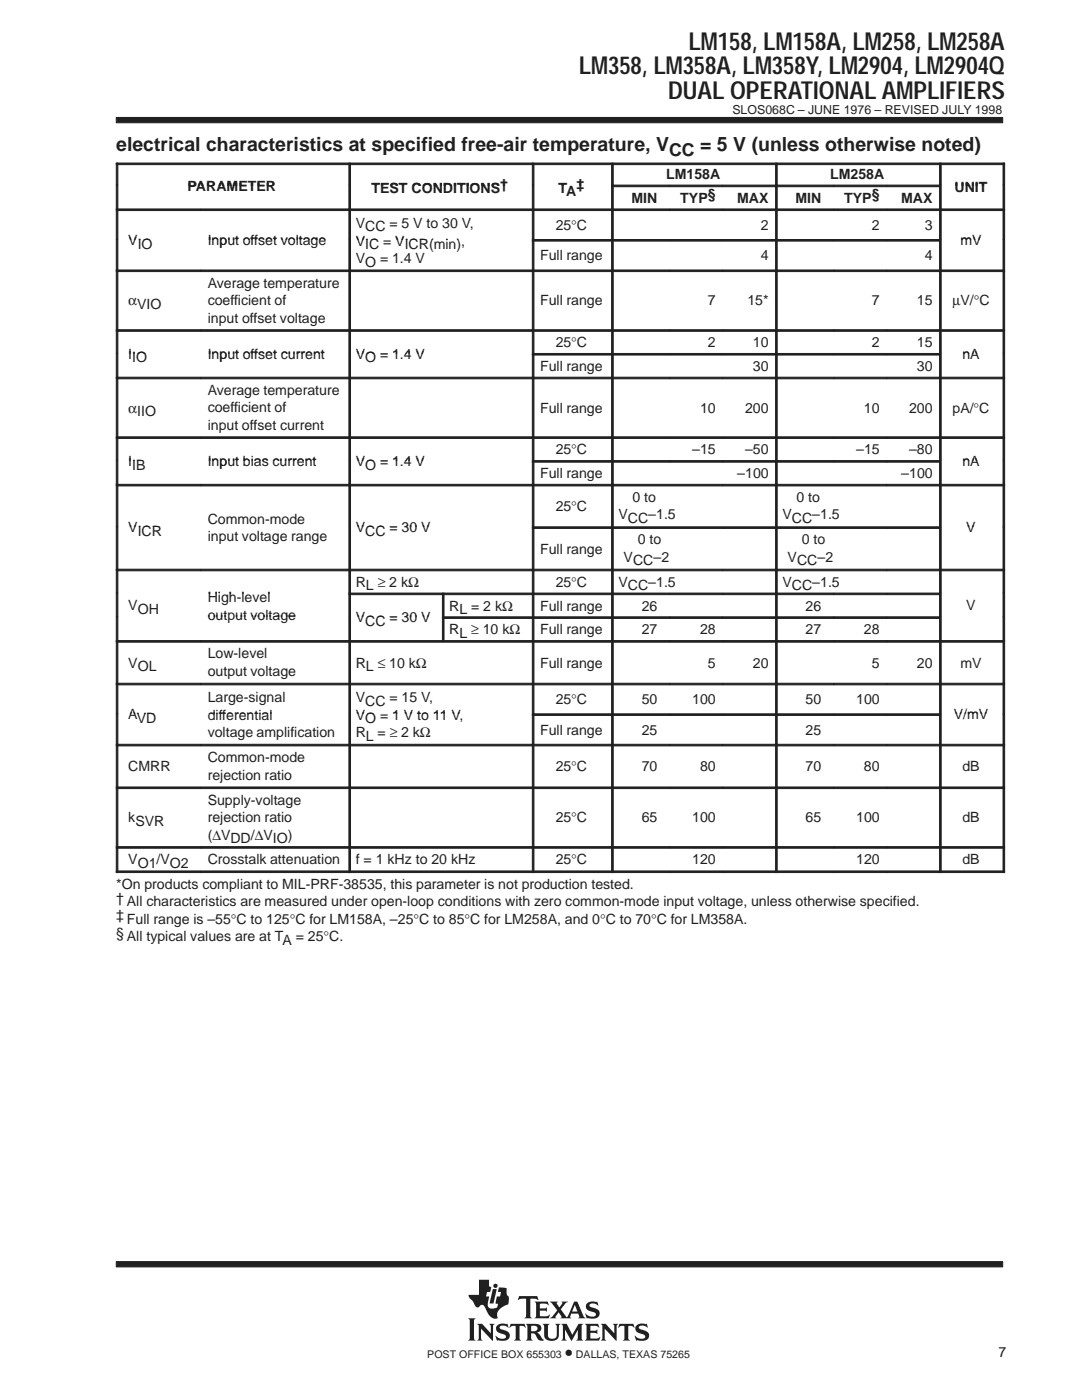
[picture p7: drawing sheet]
<svg xmlns="http://www.w3.org/2000/svg" width="216mm" height="279mm" viewBox="0 0 216 279" stroke-linecap="round" stroke-linejoin="round" font-family="sans-serif">
<g fill="#231f20" stroke="#231f20" stroke-width=".2">
<path d="M23.2 23.4h176.9v1.1h-176.9z" fill-rule="evenodd"/>
<path d="M23.2 251.8h176.9v1h-176.9z" fill-rule="evenodd"/>
</g>
<g fill="#231f20">
<path d="M98.3 257.3h.8l-.6 2.8h-.8z"/>
<path d="M104.9 264.2h1.9a.9 .9 0 0 1 1 .3 .9 .9 0 0 1 0 1.2l-.7 .2 .5 .4 .9 1.2a1.2 1.2 0 0 1-1.6-1l-.3-.4h-.6v1l.3 .4h-1.4l.3-.5v-2.3z" fill-rule="evenodd"/>
<path d="M109.7 259.8h1.6l-.2 .3 .5 .8 .6-.8-.1-.3h1.2l-.4 .2-1 1.3 1.2 1.6 1.5-3.1h.6l1.2 2.9 .4 .4-1.4-.1a.22 .22 0 0 0 .2-.1 .22 .22 0 0 0 0-.3l-.2-.4h-1.4l-.2 .7 .2 .2h-2.2l.2-.3-.5-.9-.7 .9 .2 .3h-1.3l.6-.4 .9-1.2z" fill-rule="evenodd"/>
<path d="M127.1 264.4l.8-.3 .9 .2 .2-.2 .3 .8-.1 .1a1.2 1.2 0 0 0-1.7-.1 1.47 1.47 0 0 0 1.3 .7 1.03 1.03 0 0 1 .7 1.2 1.03 1.03 0 0 1-1.2 .8l-1.1-.1-.2 .1-.4-1 .9 .5h.9a.45 .45 0 0 0 .4-.5 .45 .45 0 0 0-.6-.3l-.2-.1a1.11 1.11 0 0 1-1.2-1.5z" fill-rule="evenodd"/>
<path d="M123.6 264.2h2.8l.2 .8-.6-.4h-.5l-.1 .1v2.4l.3 .4h-1.4l.3-.4v-2.4l-.1-.1h-.5l-.7 .4z" fill-rule="evenodd"/>
<path d="M116.7 264.2h2.6l.2 .8-.6-.4-1.1 .1v.9h1.1l.3-.3v.9l-.4-.2h-1v1l1.3 .1 .7-.3-.3 .7h-2.8l.3-.4v-2.5z" fill-rule="evenodd"/>
<path d="M119.9 264.2h1l1.7 1.9v-1.5l-.3-.4h1l-.3 .4v3l-2.3-2.4v2l.3 .3h-1.1l.3-.4v-2.5z" fill-rule="evenodd"/>
<path d="M112 264.2h1.1l1.1 2.2 1.2-2.2h1l-.3 .4v2.6l.3 .3h-1.4l.3-.4v-1.7l-1.3 2.2-1.3-2.3v1.8l.4 .4h-1.1l.3-.5v-2.3z" fill-rule="evenodd"/>
<path d="M99.3 264.4l.7-.2 1.1 .1 .1-.2 .3 .8-.6-.3h-.8a.41 .41 0 0 0-.4 .4 .41 .41 0 0 0 .5 .4 1.29 1.29 0 0 1 1.5 1.4 1.08 1.08 0 0 1-1.2 .8l-1.1-.1-.2 .1-.4-1 .8 .5 .5 .1 .6-.1 .3-.3a.72 .72 0 0 0-.9-.6 .99 .99 0 0 1-1-.6 .99 .99 0 0 1 .2-1.2z" fill-rule="evenodd"/>
<path d="M101.9 264.2h2.8l.2 .8-.7-.4h-.4l-.1 .1v2.4l.3 .4h-1.4l.3-.4v-2.4l-.1-.1h-.5l-.7 .4z" fill-rule="evenodd"/>
<path d="M108.3 264.2h1.3l-.3 .4v2a.65 .65 0 0 0 .7 .6l.6-.1 .4-.4 .1-2-.3-.5h1l-.3 .4v1.8a1.54 1.54 0 0 1-2.4 .9l-.5-.6v-2.1z" fill-rule="evenodd"/>
<path d="M95.2 264.2h1l1.7 1.9v-1.5l-.3-.4h1.1l-.3 .4v3l-2.4-2.4v1.9l.3 .4h-1.1l.3-.5v-2.3z" fill-rule="evenodd"/>
<path d="M93.4 263.1h1.5l-.3 .4v3.6l.3 .4h-1.5l.3-.4v-3.6z" fill-rule="evenodd"/>
<path d="M103.6 258.7h3.6l.2 .8-.4-.3h-1.2v3.6l.3 .3h-1.4l.2-.2 .1-.3v-3.2l-.1-.2h-.8l-.7 .3z" fill-rule="evenodd"/>
<path d="M106.7 259.8h2.6l.1 .7-.5-.3-1.2 .1v.8h1.1l.3-.2v.9l-.4-.2h-1v1l.2 .1h1.2l.5-.4 .1 .1-.2 .7h-2.8l.3-.5v-2.3z" fill-rule="evenodd"/>
<path d="M117.1 260.2a2.09 2.09 0 0 1 1.9-.3l.2-.2 .1 .9a1.22 1.22 0 0 0-1.7-.1 .82 .82 0 0 0 .9 .5 1.06 1.06 0 0 1 1.2 1.1 1.06 1.06 0 0 1-1.2 1.1l-1.2-.2-.2 .2-.3-1 .8 .5 .8 .1a.46 .46 0 0 0 .5-.5 .46 .46 0 0 0-.5-.5h-.2a1.11 1.11 0 0 1-1.2-1.6z" fill-rule="evenodd"/>
<path d="M95.6 255.4h2v1.3l.4 .2-.2 .9h-.6l-.2 .9h.6l-.3 1.3 .1 .7a.9 .9 0 0 0 1.2 .4l.6-.2 .2-.7-.5-.1 .2-1.4h.7l.2-.9h-.7l.3-.9 1.5 .2v1.1l.2 .4 .2 .1v.7a.81 .81 0 0 1-.6 1.1 2.73 2.73 0 0 0-1.7 1.7l.1 .8-.1 .1a1.81 1.81 0 0 1-2.1-1.5l-.3-.6a.7 .7 0 0 0-.6-.6 .7 .7 0 0 0-.7 .5 1.12 1.12 0 0 1-1.1-1.1l-.7-.8-.2-.6h2.1z" fill-rule="evenodd"/>
<circle cx="98.9" cy="256.6" r=".43"/>
</g>
<g fill="#fff">
<path d="M114.7 260.4l.5 1.3h-1z"/>
<path d="M106 264.6h.6a.56 .56 0 0 1 .6 .5 .56 .56 0 0 1-.6 .6h-.6z" fill-rule="evenodd"/>
</g>
<g fill="#231f20" stroke="#231f20" stroke-width=".2">
<path d="M23.2 32.5h.3v4.4h-.3z" fill-rule="evenodd"/>
<path d="M23.2 32.5h46.4v.4h-46.4z" fill-rule="evenodd"/>
<path d="M69.6 32.5h.3v4.4h-.3z" fill-rule="evenodd"/>
<path d="M69.6 32.5h36.6v.4h-36.6z" fill-rule="evenodd"/>
<path d="M106.2 32.5h.3v4.4h-.3z" fill-rule="evenodd"/>
<path d="M106.2 32.5h15.8v.4h-15.8z" fill-rule="evenodd"/>
<path d="M122 32.5h.4v4.4h-.4z" fill-rule="evenodd"/>
<path d="M122 32.5h32.7v.4h-32.7z" fill-rule="evenodd"/>
<path d="M154.8 32.5h.3v4.4h-.3z" fill-rule="evenodd"/>
<path d="M154.8 32.5h32.7v.4h-32.7z" fill-rule="evenodd"/>
<path d="M187.5 32.5h.3v4.4h-.3z" fill-rule="evenodd"/>
<path d="M200.1 32.5h.4v4.4h-.4z" fill-rule="evenodd"/>
<path d="M187.5 32.5h13v.4h-13z" fill-rule="evenodd"/>
<path d="M23.2 36.9h.3v4.8h-.3z" fill-rule="evenodd"/>
<path d="M69.6 36.9h.3v4.8h-.3z" fill-rule="evenodd"/>
<path d="M106.2 36.9h.3v4.8h-.3z" fill-rule="evenodd"/>
<path d="M122 36.9h.4v4.8h-.4z" fill-rule="evenodd"/>
<path d="M122 36.9h11.6v.4h-11.6z" fill-rule="evenodd"/>
<path d="M133.6 36.9h10.6v.4h-10.6z" fill-rule="evenodd"/>
<path d="M144.2 36.9h10.5v.4h-10.5z" fill-rule="evenodd"/>
<path d="M154.8 36.9h.3v4.8h-.3z" fill-rule="evenodd"/>
<path d="M154.8 36.9h11.5v.4h-11.5z" fill-rule="evenodd"/>
<path d="M166.4 36.9h10.5v.4h-10.5z" fill-rule="evenodd"/>
<path d="M176.9 36.9h10.6v.4h-10.6z" fill-rule="evenodd"/>
<path d="M187.5 36.9h.3v4.8h-.3z" fill-rule="evenodd"/>
<path d="M200.1 36.9h.4v4.8h-.4z" fill-rule="evenodd"/>
<path d="M23.2 41.7h.3v6.1h-.3z" fill-rule="evenodd"/>
<path d="M23.2 41.7h16.9v.3h-16.9z" fill-rule="evenodd"/>
<path d="M40.1 41.7h29.5v.3h-29.5z" fill-rule="evenodd"/>
<path d="M69.6 41.7h.3v6.1h-.3z" fill-rule="evenodd"/>
<path d="M69.6 41.7h36.6v.3h-36.6z" fill-rule="evenodd"/>
<path d="M106.2 41.7h.3v6.1h-.3z" fill-rule="evenodd"/>
<path d="M106.2 41.7h15.8v.3h-15.8z" fill-rule="evenodd"/>
<path d="M122 41.7h.4v6.1h-.4z" fill-rule="evenodd"/>
<path d="M122 41.7h11.6v.3h-11.6z" fill-rule="evenodd"/>
<path d="M133.6 41.7h10.6v.3h-10.6z" fill-rule="evenodd"/>
<path d="M144.2 41.7h10.5v.3h-10.5z" fill-rule="evenodd"/>
<path d="M154.8 41.7h.3v6.1h-.3z" fill-rule="evenodd"/>
<path d="M154.8 41.7h11.5v.3h-11.5z" fill-rule="evenodd"/>
<path d="M166.4 41.7h10.5v.3h-10.5z" fill-rule="evenodd"/>
<path d="M176.9 41.7h10.6v.3h-10.6z" fill-rule="evenodd"/>
<path d="M187.5 41.7h.3v6.1h-.3z" fill-rule="evenodd"/>
<path d="M200.1 41.7h.4v6.1h-.4z" fill-rule="evenodd"/>
<path d="M187.5 41.7h13v.3h-13z" fill-rule="evenodd"/>
<path d="M23.2 47.8h.3v6.1h-.3z" fill-rule="evenodd"/>
<path d="M69.6 47.8h.3v6.1h-.3z" fill-rule="evenodd"/>
<path d="M106.2 47.8h.3v6.1h-.3z" fill-rule="evenodd"/>
<path d="M106.2 47.8h15.8v.3h-15.8z" fill-rule="evenodd"/>
<path d="M122 47.8h.4v6.1h-.4z" fill-rule="evenodd"/>
<path d="M122 47.8h11.6v.3h-11.6z" fill-rule="evenodd"/>
<path d="M133.6 47.8h10.6v.3h-10.6z" fill-rule="evenodd"/>
<path d="M144.2 47.8h10.5v.3h-10.5z" fill-rule="evenodd"/>
<path d="M154.8 47.8h.3v6.1h-.3z" fill-rule="evenodd"/>
<path d="M154.8 47.8h11.5v.3h-11.5z" fill-rule="evenodd"/>
<path d="M166.4 47.8h10.5v.3h-10.5z" fill-rule="evenodd"/>
<path d="M176.9 47.8h10.6v.3h-10.6z" fill-rule="evenodd"/>
<path d="M187.5 47.8h.3v6.1h-.3z" fill-rule="evenodd"/>
<path d="M200.1 47.8h.4v6.1h-.4z" fill-rule="evenodd"/>
<path d="M23.2 53.9h.3v11.9h-.3z" fill-rule="evenodd"/>
<path d="M23.2 53.9h16.9v.3h-16.9z" fill-rule="evenodd"/>
<path d="M40.1 53.9h29.5v.3h-29.5z" fill-rule="evenodd"/>
<path d="M69.6 53.9h.3v11.9h-.3z" fill-rule="evenodd"/>
<path d="M69.6 53.9h36.6v.3h-36.6z" fill-rule="evenodd"/>
<path d="M106.2 53.9h.3v11.9h-.3z" fill-rule="evenodd"/>
<path d="M106.2 53.9h15.8v.3h-15.8z" fill-rule="evenodd"/>
<path d="M122 53.9h.4v11.9h-.4z" fill-rule="evenodd"/>
<path d="M122 53.9h11.6v.3h-11.6z" fill-rule="evenodd"/>
<path d="M133.6 53.9h10.6v.3h-10.6z" fill-rule="evenodd"/>
<path d="M144.2 53.9h10.5v.3h-10.5z" fill-rule="evenodd"/>
<path d="M154.8 53.9h.3v11.9h-.3z" fill-rule="evenodd"/>
<path d="M154.8 53.9h11.5v.3h-11.5z" fill-rule="evenodd"/>
<path d="M166.4 53.9h10.5v.3h-10.5z" fill-rule="evenodd"/>
<path d="M176.9 53.9h10.6v.3h-10.6z" fill-rule="evenodd"/>
<path d="M187.5 53.9h.3v11.9h-.3z" fill-rule="evenodd"/>
<path d="M200.1 53.9h.4v11.9h-.4z" fill-rule="evenodd"/>
<path d="M187.5 53.9h13v.3h-13z" fill-rule="evenodd"/>
<path d="M23.2 65.8h.3v4.7h-.3z" fill-rule="evenodd"/>
<path d="M23.2 65.8h16.9v.3h-16.9z" fill-rule="evenodd"/>
<path d="M40.1 65.8h29.5v.3h-29.5z" fill-rule="evenodd"/>
<path d="M69.6 65.8h.3v4.7h-.3z" fill-rule="evenodd"/>
<path d="M69.6 65.8h36.6v.3h-36.6z" fill-rule="evenodd"/>
<path d="M106.2 65.8h.3v4.7h-.3z" fill-rule="evenodd"/>
<path d="M106.2 65.8h15.8v.3h-15.8z" fill-rule="evenodd"/>
<path d="M122 65.8h.4v4.7h-.4z" fill-rule="evenodd"/>
<path d="M122 65.8h11.6v.3h-11.6z" fill-rule="evenodd"/>
<path d="M133.6 65.8h10.6v.3h-10.6z" fill-rule="evenodd"/>
<path d="M144.2 65.8h10.5v.3h-10.5z" fill-rule="evenodd"/>
<path d="M154.8 65.8h.3v4.7h-.3z" fill-rule="evenodd"/>
<path d="M154.8 65.8h11.5v.3h-11.5z" fill-rule="evenodd"/>
<path d="M166.4 65.8h10.5v.3h-10.5z" fill-rule="evenodd"/>
<path d="M176.9 65.8h10.6v.3h-10.6z" fill-rule="evenodd"/>
<path d="M187.5 65.8h.3v4.7h-.3z" fill-rule="evenodd"/>
<path d="M200.1 65.8h.4v4.7h-.4z" fill-rule="evenodd"/>
<path d="M187.5 65.8h13v.3h-13z" fill-rule="evenodd"/>
<path d="M23.2 70.5h.3v4.8h-.3z" fill-rule="evenodd"/>
<path d="M69.6 70.5h.3v4.8h-.3z" fill-rule="evenodd"/>
<path d="M106.2 70.5h.3v4.8h-.3z" fill-rule="evenodd"/>
<path d="M106.2 70.5h15.8v.4h-15.8z" fill-rule="evenodd"/>
<path d="M122 70.5h.4v4.8h-.4z" fill-rule="evenodd"/>
<path d="M122 70.5h11.6v.4h-11.6z" fill-rule="evenodd"/>
<path d="M133.6 70.5h10.6v.4h-10.6z" fill-rule="evenodd"/>
<path d="M144.2 70.5h10.5v.4h-10.5z" fill-rule="evenodd"/>
<path d="M154.8 70.5h.3v4.8h-.3z" fill-rule="evenodd"/>
<path d="M154.8 70.5h11.5v.4h-11.5z" fill-rule="evenodd"/>
<path d="M166.4 70.5h10.5v.4h-10.5z" fill-rule="evenodd"/>
<path d="M176.9 70.5h10.6v.4h-10.6z" fill-rule="evenodd"/>
<path d="M187.5 70.5h.3v4.8h-.3z" fill-rule="evenodd"/>
<path d="M200.1 70.5h.4v4.8h-.4z" fill-rule="evenodd"/>
<path d="M23.2 75.3h.3v11.9h-.3z" fill-rule="evenodd"/>
<path d="M23.2 75.3h16.9v.3h-16.9z" fill-rule="evenodd"/>
<path d="M40.1 75.3h29.5v.3h-29.5z" fill-rule="evenodd"/>
<path d="M69.6 75.3h.3v11.9h-.3z" fill-rule="evenodd"/>
<path d="M69.6 75.3h36.6v.3h-36.6z" fill-rule="evenodd"/>
<path d="M106.2 75.3h.3v11.9h-.3z" fill-rule="evenodd"/>
<path d="M106.2 75.3h15.8v.3h-15.8z" fill-rule="evenodd"/>
<path d="M122 75.3h.4v11.9h-.4z" fill-rule="evenodd"/>
<path d="M122 75.3h11.6v.3h-11.6z" fill-rule="evenodd"/>
<path d="M133.6 75.3h10.6v.3h-10.6z" fill-rule="evenodd"/>
<path d="M144.2 75.3h10.5v.3h-10.5z" fill-rule="evenodd"/>
<path d="M154.8 75.3h.3v11.9h-.3z" fill-rule="evenodd"/>
<path d="M154.8 75.3h11.5v.3h-11.5z" fill-rule="evenodd"/>
<path d="M166.4 75.3h10.5v.3h-10.5z" fill-rule="evenodd"/>
<path d="M176.9 75.3h10.6v.3h-10.6z" fill-rule="evenodd"/>
<path d="M187.5 75.3h.3v11.9h-.3z" fill-rule="evenodd"/>
<path d="M200.1 75.3h.4v11.9h-.4z" fill-rule="evenodd"/>
<path d="M187.5 75.3h13v.3h-13z" fill-rule="evenodd"/>
<path d="M23.2 87.2h.3v4.7h-.3z" fill-rule="evenodd"/>
<path d="M23.2 87.2h16.9v.3h-16.9z" fill-rule="evenodd"/>
<path d="M40.1 87.2h29.5v.3h-29.5z" fill-rule="evenodd"/>
<path d="M69.6 87.2h.3v4.7h-.3z" fill-rule="evenodd"/>
<path d="M69.6 87.2h36.6v.3h-36.6z" fill-rule="evenodd"/>
<path d="M106.2 87.2h.3v4.7h-.3z" fill-rule="evenodd"/>
<path d="M106.2 87.2h15.8v.3h-15.8z" fill-rule="evenodd"/>
<path d="M122 87.2h.4v4.7h-.4z" fill-rule="evenodd"/>
<path d="M122 87.2h11.6v.3h-11.6z" fill-rule="evenodd"/>
<path d="M133.6 87.2h10.6v.3h-10.6z" fill-rule="evenodd"/>
<path d="M144.2 87.2h10.5v.3h-10.5z" fill-rule="evenodd"/>
<path d="M154.8 87.2h.3v4.7h-.3z" fill-rule="evenodd"/>
<path d="M154.8 87.2h11.5v.3h-11.5z" fill-rule="evenodd"/>
<path d="M166.4 87.2h10.5v.3h-10.5z" fill-rule="evenodd"/>
<path d="M176.9 87.2h10.6v.3h-10.6z" fill-rule="evenodd"/>
<path d="M187.5 87.2h.3v4.7h-.3z" fill-rule="evenodd"/>
<path d="M200.1 87.2h.4v4.7h-.4z" fill-rule="evenodd"/>
<path d="M187.5 87.2h13v.3h-13z" fill-rule="evenodd"/>
<path d="M23.2 91.9h.3v4.7h-.3z" fill-rule="evenodd"/>
<path d="M69.6 91.9h.3v4.7h-.3z" fill-rule="evenodd"/>
<path d="M106.2 91.9h.3v4.7h-.3z" fill-rule="evenodd"/>
<path d="M106.2 91.9h15.8v.3h-15.8z" fill-rule="evenodd"/>
<path d="M122 91.9h.4v4.7h-.4z" fill-rule="evenodd"/>
<path d="M122 91.9h11.6v.3h-11.6z" fill-rule="evenodd"/>
<path d="M133.6 91.9h10.6v.3h-10.6z" fill-rule="evenodd"/>
<path d="M144.2 91.9h10.5v.3h-10.5z" fill-rule="evenodd"/>
<path d="M154.8 91.9h.3v4.7h-.3z" fill-rule="evenodd"/>
<path d="M154.8 91.9h11.5v.3h-11.5z" fill-rule="evenodd"/>
<path d="M166.4 91.9h10.5v.3h-10.5z" fill-rule="evenodd"/>
<path d="M176.9 91.9h10.6v.3h-10.6z" fill-rule="evenodd"/>
<path d="M187.5 91.9h.3v4.7h-.3z" fill-rule="evenodd"/>
<path d="M200.1 91.9h.4v4.7h-.4z" fill-rule="evenodd"/>
<path d="M23.2 96.7h.3v8.4h-.3z" fill-rule="evenodd"/>
<path d="M23.2 96.7h16.9v.3h-16.9z" fill-rule="evenodd"/>
<path d="M40.1 96.7h29.5v.3h-29.5z" fill-rule="evenodd"/>
<path d="M69.6 96.7h.3v8.4h-.3z" fill-rule="evenodd"/>
<path d="M69.6 96.7h36.6v.3h-36.6z" fill-rule="evenodd"/>
<path d="M106.2 96.7h.3v8.4h-.3z" fill-rule="evenodd"/>
<path d="M106.2 96.7h15.8v.3h-15.8z" fill-rule="evenodd"/>
<path d="M122 96.7h.4v8.4h-.4z" fill-rule="evenodd"/>
<path d="M122 96.7h22.2v.3h-22.2z" fill-rule="evenodd"/>
<path d="M144.2 96.7h10.5v.3h-10.5z" fill-rule="evenodd"/>
<path d="M154.8 96.7h.3v8.4h-.3z" fill-rule="evenodd"/>
<path d="M154.8 96.7h22.1v.3h-22.1z" fill-rule="evenodd"/>
<path d="M176.9 96.7h10.6v.3h-10.6z" fill-rule="evenodd"/>
<path d="M187.5 96.7h.3v8.4h-.3z" fill-rule="evenodd"/>
<path d="M200.1 96.7h.4v8.4h-.4z" fill-rule="evenodd"/>
<path d="M187.5 96.7h13v.3h-13z" fill-rule="evenodd"/>
<path d="M23.2 105.1h.3v8.5h-.3z" fill-rule="evenodd"/>
<path d="M69.6 105.1h.3v8.5h-.3z" fill-rule="evenodd"/>
<path d="M106.2 105.1h.3v8.5h-.3z" fill-rule="evenodd"/>
<path d="M106.2 105.1h15.8v.4h-15.8z" fill-rule="evenodd"/>
<path d="M122 105.1h.4v8.5h-.4z" fill-rule="evenodd"/>
<path d="M122 105.1h22.2v.4h-22.2z" fill-rule="evenodd"/>
<path d="M144.2 105.1h10.5v.4h-10.5z" fill-rule="evenodd"/>
<path d="M154.8 105.1h.3v8.5h-.3z" fill-rule="evenodd"/>
<path d="M154.8 105.1h22.1v.4h-22.1z" fill-rule="evenodd"/>
<path d="M176.9 105.1h10.6v.4h-10.6z" fill-rule="evenodd"/>
<path d="M187.5 105.1h.3v8.5h-.3z" fill-rule="evenodd"/>
<path d="M200.1 105.1h.4v8.5h-.4z" fill-rule="evenodd"/>
<path d="M23.2 113.6h.3v4.7h-.3z" fill-rule="evenodd"/>
<path d="M23.2 113.6h16.9v.3h-16.9z" fill-rule="evenodd"/>
<path d="M40.1 113.6h29.5v.3h-29.5z" fill-rule="evenodd"/>
<path d="M69.6 113.6h.3v4.7h-.3z" fill-rule="evenodd"/>
<path d="M69.6 113.6h36.6v.3h-36.6z" fill-rule="evenodd"/>
<path d="M106.2 113.6h.3v4.7h-.3z" fill-rule="evenodd"/>
<path d="M106.2 113.6h15.8v.3h-15.8z" fill-rule="evenodd"/>
<path d="M122 113.6h.4v4.7h-.4z" fill-rule="evenodd"/>
<path d="M122 113.6h22.2v.3h-22.2z" fill-rule="evenodd"/>
<path d="M144.2 113.6h10.5v.3h-10.5z" fill-rule="evenodd"/>
<path d="M154.8 113.6h.3v4.7h-.3z" fill-rule="evenodd"/>
<path d="M154.8 113.6h22.1v.3h-22.1z" fill-rule="evenodd"/>
<path d="M176.9 113.6h10.6v.3h-10.6z" fill-rule="evenodd"/>
<path d="M187.5 113.6h.3v4.7h-.3z" fill-rule="evenodd"/>
<path d="M200.1 113.6h.4v4.7h-.4z" fill-rule="evenodd"/>
<path d="M187.5 113.6h13v.3h-13z" fill-rule="evenodd"/>
<path d="M23.2 118.4h.3v4.7h-.3z" fill-rule="evenodd"/>
<path d="M69.6 118.4h.3v4.7h-.3z" fill-rule="evenodd"/>
<path d="M69.6 118.4h18.7v.3h-18.7z" fill-rule="evenodd"/>
<path d="M88.3 118.4h.3v4.7h-.3z" fill-rule="evenodd"/>
<path d="M88.3 118.4h17.9v.3h-17.9z" fill-rule="evenodd"/>
<path d="M106.2 118.4h.3v4.7h-.3z" fill-rule="evenodd"/>
<path d="M106.2 118.4h15.8v.3h-15.8z" fill-rule="evenodd"/>
<path d="M122 118.4h.4v4.7h-.4z" fill-rule="evenodd"/>
<path d="M122 118.4h11.6v.3h-11.6z" fill-rule="evenodd"/>
<path d="M133.6 118.4h10.6v.3h-10.6z" fill-rule="evenodd"/>
<path d="M144.2 118.4h10.5v.3h-10.5z" fill-rule="evenodd"/>
<path d="M154.8 118.4h.3v4.7h-.3z" fill-rule="evenodd"/>
<path d="M154.8 118.4h11.5v.3h-11.5z" fill-rule="evenodd"/>
<path d="M166.4 118.4h10.5v.3h-10.5z" fill-rule="evenodd"/>
<path d="M176.9 118.4h10.6v.3h-10.6z" fill-rule="evenodd"/>
<path d="M187.5 118.4h.3v4.7h-.3z" fill-rule="evenodd"/>
<path d="M200.1 118.4h.4v4.7h-.4z" fill-rule="evenodd"/>
<path d="M23.2 123.1h.3v4.7h-.3z" fill-rule="evenodd"/>
<path d="M69.6 123.1h.3v4.7h-.3z" fill-rule="evenodd"/>
<path d="M88.3 123.1h.3v4.7h-.3z" fill-rule="evenodd"/>
<path d="M88.3 123.1h17.9v.3h-17.9z" fill-rule="evenodd"/>
<path d="M106.2 123.1h.3v4.7h-.3z" fill-rule="evenodd"/>
<path d="M106.2 123.1h15.8v.3h-15.8z" fill-rule="evenodd"/>
<path d="M122 123.1h.4v4.7h-.4z" fill-rule="evenodd"/>
<path d="M122 123.1h11.6v.3h-11.6z" fill-rule="evenodd"/>
<path d="M133.6 123.1h10.6v.3h-10.6z" fill-rule="evenodd"/>
<path d="M144.2 123.1h10.5v.3h-10.5z" fill-rule="evenodd"/>
<path d="M154.8 123.1h.3v4.7h-.3z" fill-rule="evenodd"/>
<path d="M154.8 123.1h11.5v.3h-11.5z" fill-rule="evenodd"/>
<path d="M166.4 123.1h10.5v.3h-10.5z" fill-rule="evenodd"/>
<path d="M176.9 123.1h10.6v.3h-10.6z" fill-rule="evenodd"/>
<path d="M187.5 123.1h.3v4.7h-.3z" fill-rule="evenodd"/>
<path d="M200.1 123.1h.4v4.7h-.4z" fill-rule="evenodd"/>
<path d="M23.2 127.8h.3v8.5h-.3z" fill-rule="evenodd"/>
<path d="M23.2 127.8h16.9v.4h-16.9z" fill-rule="evenodd"/>
<path d="M40.1 127.8h29.5v.4h-29.5z" fill-rule="evenodd"/>
<path d="M69.6 127.8h.3v8.5h-.3z" fill-rule="evenodd"/>
<path d="M69.6 127.8h36.6v.4h-36.6z" fill-rule="evenodd"/>
<path d="M106.2 127.8h.3v8.5h-.3z" fill-rule="evenodd"/>
<path d="M106.2 127.8h15.8v.4h-15.8z" fill-rule="evenodd"/>
<path d="M122 127.8h.4v8.5h-.4z" fill-rule="evenodd"/>
<path d="M122 127.8h11.6v.4h-11.6z" fill-rule="evenodd"/>
<path d="M133.6 127.8h10.6v.4h-10.6z" fill-rule="evenodd"/>
<path d="M144.2 127.8h10.5v.4h-10.5z" fill-rule="evenodd"/>
<path d="M154.8 127.8h.3v8.5h-.3z" fill-rule="evenodd"/>
<path d="M154.8 127.8h11.5v.4h-11.5z" fill-rule="evenodd"/>
<path d="M166.4 127.8h10.5v.4h-10.5z" fill-rule="evenodd"/>
<path d="M176.9 127.8h10.6v.4h-10.6z" fill-rule="evenodd"/>
<path d="M187.5 127.8h.3v8.5h-.3z" fill-rule="evenodd"/>
<path d="M200.1 127.8h.4v8.5h-.4z" fill-rule="evenodd"/>
<path d="M187.5 127.8h13v.4h-13z" fill-rule="evenodd"/>
<path d="M23.2 136.4h.3v6h-.3z" fill-rule="evenodd"/>
<path d="M23.2 136.4h16.9v.3h-16.9z" fill-rule="evenodd"/>
<path d="M40.1 136.4h29.5v.3h-29.5z" fill-rule="evenodd"/>
<path d="M69.6 136.4h.3v6h-.3z" fill-rule="evenodd"/>
<path d="M69.6 136.4h36.6v.3h-36.6z" fill-rule="evenodd"/>
<path d="M106.2 136.4h.3v6h-.3z" fill-rule="evenodd"/>
<path d="M106.2 136.4h15.8v.3h-15.8z" fill-rule="evenodd"/>
<path d="M122 136.4h.4v6h-.4z" fill-rule="evenodd"/>
<path d="M122 136.4h11.6v.3h-11.6z" fill-rule="evenodd"/>
<path d="M133.6 136.4h10.6v.3h-10.6z" fill-rule="evenodd"/>
<path d="M144.2 136.4h10.5v.3h-10.5z" fill-rule="evenodd"/>
<path d="M154.8 136.4h.3v6h-.3z" fill-rule="evenodd"/>
<path d="M154.8 136.4h11.5v.3h-11.5z" fill-rule="evenodd"/>
<path d="M166.4 136.4h10.5v.3h-10.5z" fill-rule="evenodd"/>
<path d="M176.9 136.4h10.6v.3h-10.6z" fill-rule="evenodd"/>
<path d="M187.5 136.4h.3v6h-.3z" fill-rule="evenodd"/>
<path d="M200.1 136.4h.4v6h-.4z" fill-rule="evenodd"/>
<path d="M187.5 136.4h13v.3h-13z" fill-rule="evenodd"/>
<path d="M23.2 142.5h.3v6h-.3z" fill-rule="evenodd"/>
<path d="M69.6 142.5h.3v6h-.3z" fill-rule="evenodd"/>
<path d="M106.2 142.5h.3v6h-.3z" fill-rule="evenodd"/>
<path d="M106.2 142.5h15.8v.3h-15.8z" fill-rule="evenodd"/>
<path d="M122 142.5h.4v6h-.4z" fill-rule="evenodd"/>
<path d="M122 142.5h11.6v.3h-11.6z" fill-rule="evenodd"/>
<path d="M133.6 142.5h10.6v.3h-10.6z" fill-rule="evenodd"/>
<path d="M144.2 142.5h10.5v.3h-10.5z" fill-rule="evenodd"/>
<path d="M154.8 142.5h.3v6h-.3z" fill-rule="evenodd"/>
<path d="M154.8 142.5h11.5v.3h-11.5z" fill-rule="evenodd"/>
<path d="M166.4 142.5h10.5v.3h-10.5z" fill-rule="evenodd"/>
<path d="M176.9 142.5h10.6v.3h-10.6z" fill-rule="evenodd"/>
<path d="M187.5 142.5h.3v6h-.3z" fill-rule="evenodd"/>
<path d="M200.1 142.5h.4v6h-.4z" fill-rule="evenodd"/>
<path d="M23.2 148.5h.3v8.5h-.3z" fill-rule="evenodd"/>
<path d="M23.2 148.5h16.9v.4h-16.9z" fill-rule="evenodd"/>
<path d="M40.1 148.5h29.5v.4h-29.5z" fill-rule="evenodd"/>
<path d="M69.6 148.5h.3v8.5h-.3z" fill-rule="evenodd"/>
<path d="M69.6 148.5h36.6v.4h-36.6z" fill-rule="evenodd"/>
<path d="M106.2 148.5h.3v8.5h-.3z" fill-rule="evenodd"/>
<path d="M106.2 148.5h15.8v.4h-15.8z" fill-rule="evenodd"/>
<path d="M122 148.5h.4v8.5h-.4z" fill-rule="evenodd"/>
<path d="M122 148.5h11.6v.4h-11.6z" fill-rule="evenodd"/>
<path d="M133.6 148.5h10.6v.4h-10.6z" fill-rule="evenodd"/>
<path d="M144.2 148.5h10.5v.4h-10.5z" fill-rule="evenodd"/>
<path d="M154.8 148.5h.3v8.5h-.3z" fill-rule="evenodd"/>
<path d="M154.8 148.5h11.5v.4h-11.5z" fill-rule="evenodd"/>
<path d="M166.4 148.5h10.5v.4h-10.5z" fill-rule="evenodd"/>
<path d="M176.9 148.5h10.6v.4h-10.6z" fill-rule="evenodd"/>
<path d="M187.5 148.5h.3v8.5h-.3z" fill-rule="evenodd"/>
<path d="M200.1 148.5h.4v8.5h-.4z" fill-rule="evenodd"/>
<path d="M187.5 148.5h13v.4h-13z" fill-rule="evenodd"/>
<path d="M23.2 157.1h.3v11.8h-.3z" fill-rule="evenodd"/>
<path d="M23.2 157.1h16.9v.3h-16.9z" fill-rule="evenodd"/>
<path d="M40.1 157.1h29.5v.3h-29.5z" fill-rule="evenodd"/>
<path d="M69.6 157.1h.3v11.8h-.3z" fill-rule="evenodd"/>
<path d="M69.6 157.1h36.6v.3h-36.6z" fill-rule="evenodd"/>
<path d="M106.2 157.1h.3v11.8h-.3z" fill-rule="evenodd"/>
<path d="M106.2 157.1h15.8v.3h-15.8z" fill-rule="evenodd"/>
<path d="M122 157.1h.4v11.8h-.4z" fill-rule="evenodd"/>
<path d="M122 157.1h11.6v.3h-11.6z" fill-rule="evenodd"/>
<path d="M133.6 157.1h10.6v.3h-10.6z" fill-rule="evenodd"/>
<path d="M144.2 157.1h10.5v.3h-10.5z" fill-rule="evenodd"/>
<path d="M154.8 157.1h.3v11.8h-.3z" fill-rule="evenodd"/>
<path d="M154.8 157.1h11.5v.3h-11.5z" fill-rule="evenodd"/>
<path d="M166.4 157.1h10.5v.3h-10.5z" fill-rule="evenodd"/>
<path d="M176.9 157.1h10.6v.3h-10.6z" fill-rule="evenodd"/>
<path d="M187.5 157.1h.3v11.8h-.3z" fill-rule="evenodd"/>
<path d="M200.1 157.1h.4v11.8h-.4z" fill-rule="evenodd"/>
<path d="M187.5 157.1h13v.3h-13z" fill-rule="evenodd"/>
<path d="M23.2 169h.3v5.1h-.3z" fill-rule="evenodd"/>
<path d="M23.2 169h16.9v.3h-16.9z" fill-rule="evenodd"/>
<path d="M23.2 173.8h16.9v.3h-16.9z" fill-rule="evenodd"/>
<path d="M40.1 169h29.5v.3h-29.5z" fill-rule="evenodd"/>
<path d="M40.1 173.8h29.5v.3h-29.5z" fill-rule="evenodd"/>
<path d="M69.6 169h.3v5.1h-.3z" fill-rule="evenodd"/>
<path d="M69.6 169h36.6v.3h-36.6z" fill-rule="evenodd"/>
<path d="M69.6 173.8h36.6v.3h-36.6z" fill-rule="evenodd"/>
<path d="M106.2 169h.3v5.1h-.3z" fill-rule="evenodd"/>
<path d="M106.2 169h15.8v.3h-15.8z" fill-rule="evenodd"/>
<path d="M106.2 173.8h15.8v.3h-15.8z" fill-rule="evenodd"/>
<path d="M122 169h.4v5.1h-.4z" fill-rule="evenodd"/>
<path d="M122 169h11.6v.3h-11.6z" fill-rule="evenodd"/>
<path d="M122 173.8h11.6v.3h-11.6z" fill-rule="evenodd"/>
<path d="M133.6 169h10.6v.3h-10.6z" fill-rule="evenodd"/>
<path d="M133.6 173.8h10.6v.3h-10.6z" fill-rule="evenodd"/>
<path d="M144.2 169h10.5v.3h-10.5z" fill-rule="evenodd"/>
<path d="M144.2 173.8h10.5v.3h-10.5z" fill-rule="evenodd"/>
<path d="M154.8 169h.3v5.1h-.3z" fill-rule="evenodd"/>
<path d="M154.8 169h11.5v.3h-11.5z" fill-rule="evenodd"/>
<path d="M154.8 173.8h11.5v.3h-11.5z" fill-rule="evenodd"/>
<path d="M166.4 169h10.5v.3h-10.5z" fill-rule="evenodd"/>
<path d="M166.4 173.8h10.5v.3h-10.5z" fill-rule="evenodd"/>
<path d="M176.9 169h10.6v.3h-10.6z" fill-rule="evenodd"/>
<path d="M176.9 173.8h10.6v.3h-10.6z" fill-rule="evenodd"/>
<path d="M187.5 169h.3v5.1h-.3z" fill-rule="evenodd"/>
<path d="M200.1 169h.4v5.1h-.4z" fill-rule="evenodd"/>
<path d="M187.5 169h13v.3h-13z" fill-rule="evenodd"/>
<path d="M187.5 173.8h13v.3h-13z" fill-rule="evenodd"/>
</g>
<g font-size="4.9" fill="#231f20">
<text x="137.4" y="9.9">LM158, LM158A, LM258, LM258A</text>
<text x="115.5" y="14.8">LM358, LM358A, LM358Y, LM2904, LM2904Q</text>
<text x="133.3" y="19.7">DUAL OPERATIONAL AMPLIFIERS</text>
</g>
<text font-size="3.9" fill="#231f20" x="23.2" y="30.2">electrical characteristics at specified free-air temperature, V</text>
<g font-size="3.5" fill="#231f20">
<text x="133.5" y="31.1">CC = 5 V (unless otherwise noted)</text>
<text x="112.7" y="271">•</text>
</g>
<g font-size="2.8" fill="#231f20">
<text x="132.9" y="35.7">LM158A</text>
<text x="165.6" y="35.7">LM258A</text>
<text x="37.4" y="38">PARAMETER</text>
<text x="74.1" y="38.5">TEST CONDITIONS†</text>
<text x="111.5" y="38.5">TA‡</text>
<text x="111.5" y="38.5">T ‡</text>
<text x="126" y="40.5">MIN</text>
<text x="135.7" y="40.5">TYP§</text>
<text x="147.1" y="40.5">MAX</text>
<text x="158.7" y="40.5">MIN</text>
<text x="168.5" y="40.5">TYP§</text>
<text x="179.8" y="40.5">MAX</text>
<text x="190.5" y="38.4">UNIT</text>
<text x="71" y="45.5">VCC = 5 V to 30 V,</text>
<text x="110.9" y="45.9">25°C</text>
<text x="151.8" y="45.9">2</text>
<text x="174" y="45.9">2</text>
<text x="184.5" y="45.9">3</text>
<text x="25.6" y="48.9">VIO</text>
<text x="41.4" y="48.9">Input offset voltage</text>
<text x="71" y="49">VIC</text>
<text x="71" y="49">VIC = VICR(</text>
<text x="71" y="52.5">VO = 1.4 V</text>
<text x="78.9" y="49">VICR(min)</text>
<text x="88.9" y="49.7">i ),</text>
<text x="107.8" y="52">Full range</text>
<text x="151.8" y="52">4</text>
<text x="184.5" y="52">4</text>
<text x="191.6" y="48.9">mV</text>
<text x="41.4" y="57.4">Average temperature</text>
<text x="25.6" y="60.9">αVIO</text>
<text x="41.4" y="60.9">coefficient of</text>
<text x="41.4" y="64.4">input offset voltage</text>
<text x="107.8" y="60.9">Full range</text>
<text x="141.2" y="60.9">7</text>
<text x="149.1" y="60.9">15*</text>
<text x="174" y="60.9">7</text>
<text x="183" y="60.9">15</text>
<text x="190" y="60.9">µV/°C</text>
<text x="25.6" y="71.6">IIO</text>
<text x="41.4" y="71.6">Input offset current</text>
<text x="71" y="71.6">VO = 1.4 V</text>
<text x="71" y="71.6">VO = 1 4 V</text>
<text x="110.9" y="69.3">25°C</text>
<text x="141.2" y="69.3">2</text>
<text x="150.2" y="69.3">10</text>
<text x="174" y="69.3">2</text>
<text x="183" y="69.3">15</text>
<text x="192" y="71.6">nA</text>
<text x="107.8" y="74">Full range</text>
<text x="150.2" y="74">30</text>
<text x="183" y="74">30</text>
<text x="25.6" y="82.3">αIIO</text>
<text x="41.4" y="78.8">Average temperature</text>
<text x="41.4" y="82.3">coefficient of</text>
<text x="107.8" y="82.3">Full range</text>
<text x="139.7" y="82.3">10</text>
<text x="148.7" y="82.3">200</text>
<text x="172.4" y="82.3">10</text>
<text x="181.4" y="82.3">200</text>
<text x="190.1" y="82.3">pA/°C</text>
<text x="41.4" y="85.8">input offset current</text>
<text x="25.6" y="93">IIB</text>
<text x="41.4" y="93">Input bias current</text>
<text x="71" y="93">VO = 1.4 V</text>
<text x="71" y="93">VO = 1 4 V</text>
<text x="107.8" y="95.4">Full range</text>
<text x="110.9" y="90.7">25°C</text>
<text x="138.1" y="90.7">–15</text>
<text x="147.1" y="95.4">–100</text>
<text x="148.7" y="90.7">–50</text>
<text x="170.8" y="90.7">–15</text>
<text x="179.8" y="95.4">–100</text>
<text x="181.4" y="90.7">–80</text>
<text x="192" y="93">nA</text>
<text x="126.2" y="100.1">0 to</text>
<text x="158.9" y="100.1">0 to</text>
<text x="25.6" y="106.2">VICR</text>
<text x="41.4" y="104.5">Common-mode</text>
<text x="71" y="106.2">VCC = 30 V</text>
<text x="110.9" y="102">25°C</text>
<text x="123.4" y="103.7">VCC–1.5</text>
<text x="156.1" y="103.7">VCC–1.5</text>
<text x="192.8" y="106.2">V</text>
<text x="41.4" y="108.1">input voltage range</text>
<text x="107.8" y="110.5">Full range</text>
<text x="124.4" y="112.1">VCC–2</text>
<text x="127.3" y="108.6">0 to</text>
<text x="157.2" y="112.1">VCC–2</text>
<text x="160" y="108.6">0 to</text>
<text x="71" y="117.1">RL ≥ 2 kΩ</text>
<text x="110.9" y="117.1">25°C</text>
<text x="123.4" y="117.1">VCC–1.5</text>
<text x="156.1" y="117.1">VCC–1.5</text>
<text x="25.6" y="121.8">VOH</text>
<text x="41.4" y="120.1">Hi h l</text>
<text x="41.4" y="120.1">High-levell</text>
<text x="41.4" y="123.7">output voltage</text>
<text x="41.4" y="123.6">out ut voltage</text>
<text x="71" y="124.2">VCC = 30 V</text>
<text x="89.6" y="121.8">RL = 2 kΩ</text>
<text x="107.8" y="121.8">Full range</text>
<text x="128" y="121.8">26</text>
<text x="160.8" y="121.8">26</text>
<text x="192.8" y="121.8">V</text>
<text x="41.4" y="131.4">Low-level</text>
<text x="89.6" y="126.6">RL ≥ 10 kΩ</text>
<text x="107.8" y="126.6">Full range</text>
<text x="128" y="126.6">27</text>
<text x="139.7" y="126.6">28</text>
<text x="160.8" y="126.6">27</text>
<text x="172.4" y="126.6">28</text>
<text x="25.6" y="133.2">VOL</text>
<text x="41.4" y="134.9">output voltage</text>
<text x="71" y="133.2">RL ≤ 10 kΩ</text>
<text x="107.8" y="133.2">Full range</text>
<text x="141.2" y="133.2">5</text>
<text x="150.2" y="133.2">20</text>
<text x="174" y="133.2">5</text>
<text x="183" y="133.2">20</text>
<text x="191.6" y="133.2">mV</text>
<text x="25.6" y="143.6">AVD</text>
<text x="41.4" y="140.2">Large-signal</text>
<text x="41.4" y="143.7">differential</text>
<text x="71" y="140.2">VCC = 15 V,</text>
<text x="71" y="143.7">VO</text>
<text x="71" y="143.7">VO = 1 V to 11 V,</text>
<text x="78.3" y="143.7">1 V to 11 V</text>
<text x="110.9" y="140.5">25°C</text>
<text x="128" y="140.5">50</text>
<text x="138.1" y="140.5">100</text>
<text x="160.8" y="140.5">50</text>
<text x="170.8" y="140.5">100</text>
<text x="190.3" y="143.6">V/mV</text>
<text x="41.4" y="147.2">voltage amplification</text>
<text x="71" y="147.2">RL = ≥ 2 kΩ</text>
<text x="107.8" y="146.6">Full range</text>
<text x="128" y="146.6">25</text>
<text x="160.8" y="146.6">25</text>
<text x="25.6" y="153.9">CMRR</text>
<text x="41.4" y="152.1">Common-mode</text>
<text x="41.4" y="155.6">rejection ratio</text>
<text x="110.9" y="153.9">25°C</text>
<text x="128" y="153.9">70</text>
<text x="139.7" y="153.9">80</text>
<text x="160.8" y="153.9">70</text>
<text x="172.4" y="153.9">80</text>
<text x="192" y="153.9">dB</text>
<text x="41.4" y="160.6">Supply-voltage</text>
<text x="25.6" y="164.1">kSVR</text>
<text x="41.4" y="164.1">rejection ratio</text>
<text x="41.4" y="167.6">(∆VDD/∆VIO)</text>
<text x="110.9" y="164.1">25°C</text>
<text x="128" y="164.1">65</text>
<text x="138.1" y="164.1">100</text>
<text x="160.8" y="164.1">65</text>
<text x="170.8" y="164.1">100</text>
<text x="192" y="164.1">dB</text>
<text x="25.6" y="172.5">VO1/VO2</text>
<text x="41.4" y="172.5">Crosstalk attenuation</text>
<text x="71" y="172.5">f = 1 kHz to 20 kHz</text>
<text x="110.9" y="172.5">25°C</text>
<text x="138.1" y="172.5">120</text>
<text x="170.8" y="172.5">120</text>
<text x="192" y="172.5">dB</text>
<text x="23.2" y="177.3">*On products compliant to MIL-PRF-38535, this parameter is not production tested.</text>
<text x="23.2" y="180.1">† All characteristics are measured under open-loop conditions with zero common-mode input voltage, unless otherwise specified.</text>
<text x="23.2" y="183.6">‡ Full range is –55°C to 125°C for LM158A, –25°C to 85°C for LM258A, and 0°C to 70°C for LM358A.</text>
<text x="23.2" y="187.2">§ All typical values are at T</text>
<text x="56.4" y="188.6">A = 25°C.</text>
<text x="199.2" y="270.7">7</text>
</g>
<text font-size="2.5" fill="#231f20" x="146.1" y="22.7">SLOS068C – JUNE 1976 – REVISED JULY 1998</text>
<g font-size="2.1" fill="#231f20">
<text x="85.3" y="271">POST OFFICE BOX 655303</text>
<text x="114.9" y="271">DALLAS, TEXAS 75265</text>
</g>
</svg>
